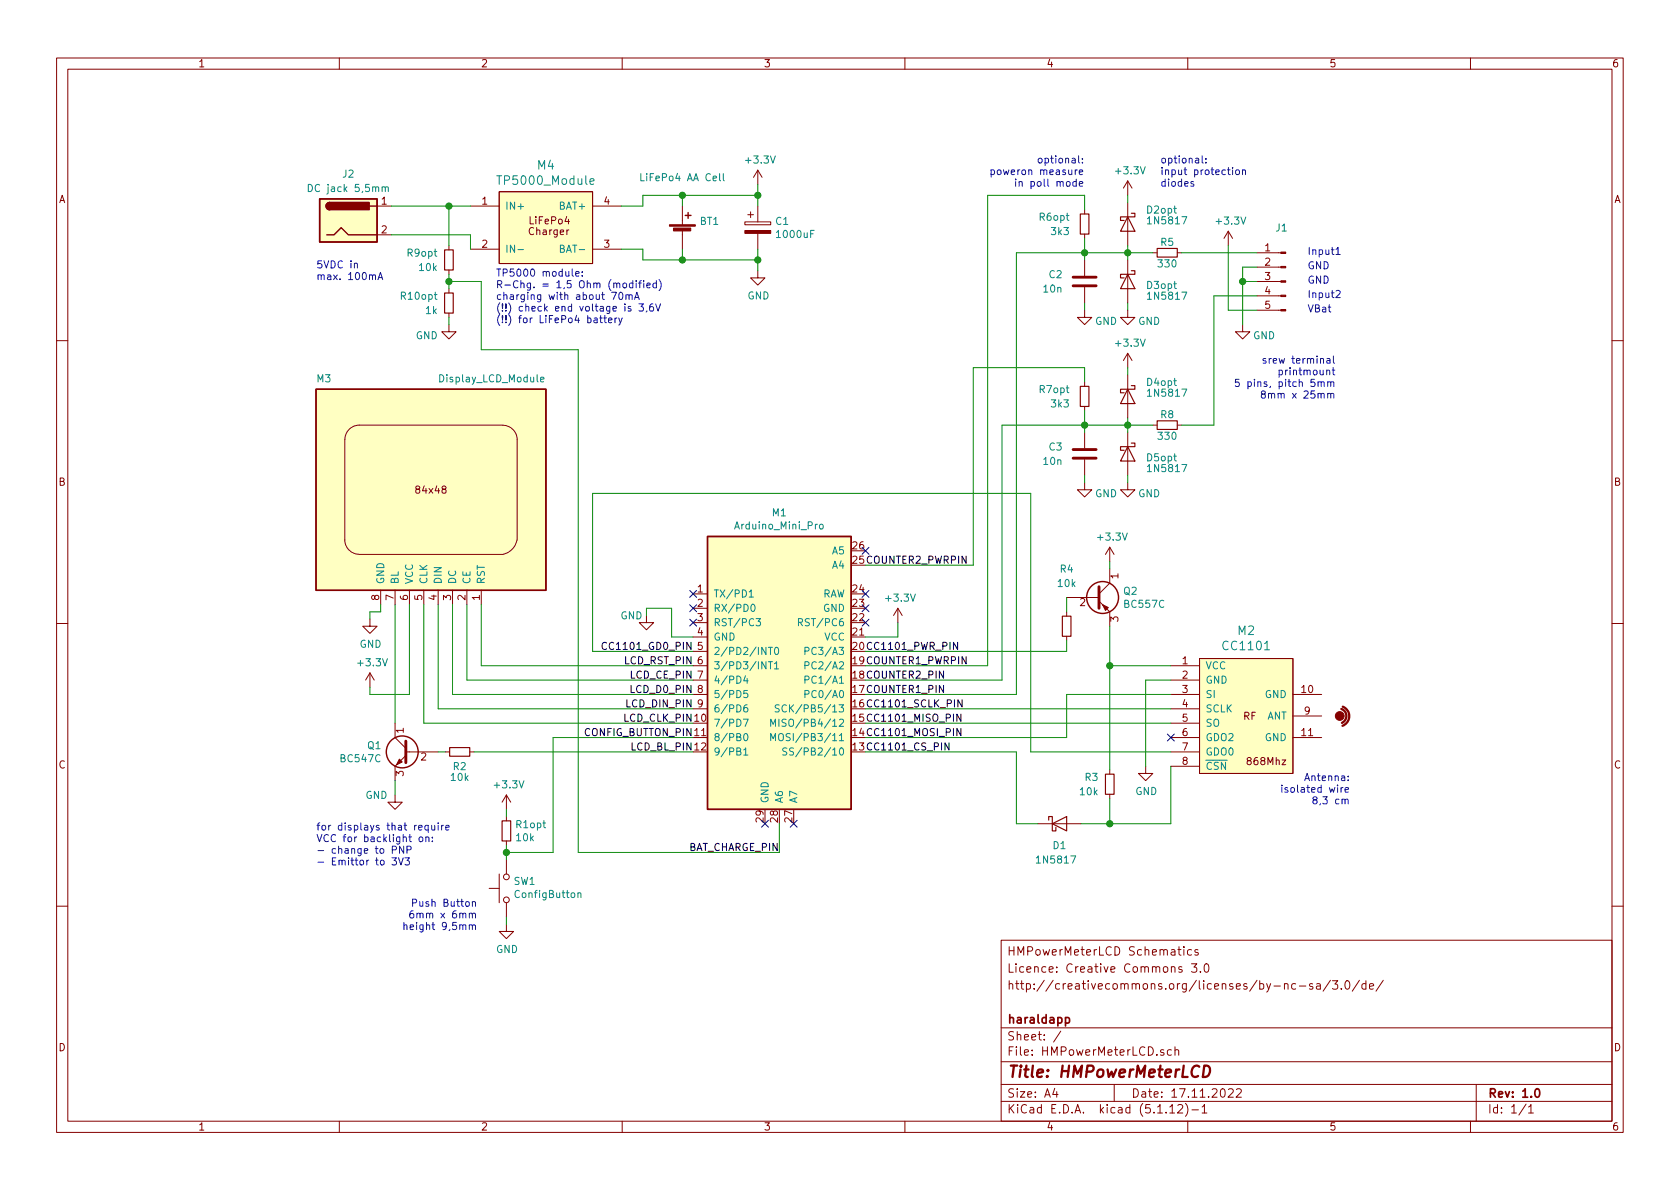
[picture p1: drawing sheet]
<svg xmlns="http://www.w3.org/2000/svg" width="297mm" height="210mm" viewBox="0 0 297 210" stroke-linecap="round" stroke-linejoin="round" font-family="sans-serif">
<g fill="none" stroke="#840000" stroke-width=".18">
<path d="M10 10.3h277v189.9h-277zM12 12.2h273v186.1h-273zM60 10.3v1.9M110 10.3v1.9M160 10.3v1.9M210 10.3v1.9M260 10.3v1.9M66.7 36.4h2.5M83.2 36.4h5.1M88.3 33.9h16.5v12.7h-16.5zM104.8 36.4h5.1M120.6 36.4v3.3"/>
<path d="M131.7 39.2h4.6v.5h-4.6zM132.2 38h1M132.7 37.5v1M134 30.1v2.5M134 36.4v2.8M134 30.1l-.8 1.3M134 30.1l.7 1.3M191.8 37.1v.7M199.4 32v2.5M199.4 35.8v7.6M199.4 32l-.8 1.3M199.4 32l.8 1.3"/>
<path d="M66.7 41.5h2.5M79.4 57.4v1.3h1.2l-1.2 1.2-1.3-1.2h1.3M79.4 43.4v.8M79.4 47.7v.8M79.4 51v.8M79.4 55.4v.7M83.2 44.1h5.1M104.8 44.1h5.1M120.6 40.8v3.3M134 47.9v1.2h1.3l-1.3 1.3-1.3-1.3h1.3M134 41.3v2.8M191.8 54.9v1.2h1.2l-1.2 1.3-1.3-1.3h1.3"/>
<path d="M191.8 41.4v.8M191.8 46v2.8M191.8 50.8v2.8M199.4 54.9v1.2h1.3l-1.3 1.3-1.3-1.3h1.3M199.4 46v7.6M203.8 44.7h.8M208.2 44.7h.7M217.2 40.9l-.8 1.3M217.2 40.9v2.5M217.2 40.9l.7 1.3M219.7 57.4v1.3h1.3l-1.3 1.2-1.3-1.2h1.3M222.2 54.9h4.3"/>
<path d="M222.2 52.3h4.3M222.2 49.8h4.3M222.2 47.2h4.3M222.2 44.7h4.3M10 60.2h2M61 77.7v17.8a2.56 2.56 0 0 0 2.5 2.5M61 77.7a2.56 2.56 0 0 1 2.5-2.5h25.4a2.6 2.6 0 0 1 2.5 2.5v17.8M191.8 67.6v.7M191.8 71.9v.7M191.8 76.4v2.8M199.4 62.5v2.5M199.4 66.3v7.6"/>
<path d="M199.4 76.4v7.7M199.4 62.5l-.8 1.2M199.4 62.5l.8 1.2M203.8 75.2h.8M208.2 75.2h.7M285 60.2h2M91.4 95.5a3.3 3.3 0 0 1-2.5 2.5h-25.4M191.8 85.3v1.3h1.2l-1.2 1.3-1.3-1.3h1.3M191.8 81.3v2.8M196.2 96.8l-.7 1.2M196.2 96.8v2.5M196.2 96.8l.8 1.2"/>
<path d="M199.4 85.3v1.3h1.3l-1.3 1.3-1.3-1.3h1.3M10 110.3h2M65.4 109.5v1.2h1.3l-1.3 1.3-1.3-1.3h1.3M65.4 119l-.8 1.3M65.4 119v2.5M65.4 119l.8 1.3M67.3 104.4v2.5M69.8 104.4v2.5M72.4 104.4v2.5M74.9 104.4v2.5M77.5 104.4v2.5M80 104.4v2.5"/>
<path d="M82.5 104.4v2.5M85.1 104.4v2.5M114.3 108.8v1.3h1.3l-1.3 1.3-1.3-1.3h1.3M122.6 105h2.5M122.6 107.6h2.5M122.6 110.1h2.5M122.6 112.6h2.5M122.6 115.2h2.5M122.6 117.7h2.5M158.7 107.6l-.7 1.2M158.7 107.6v2.5M158.7 107.6l.8 1.2"/>
<path d="M188.6 108.2v.8M188.6 112.5v.8M188.6 105.7h5.7M194.3 106.3l1.9 1.9v2.5M196.2 100.6v2.5l-1.9 1.9M207 117.7h5.1M212.1 116.5h16.5v20.3h-16.5zM285 110.3h2M69.8 127.9v2.5l2 1.9M71.8 133.6l-2 1.9v2.5M71.8 133h5.7M78.7 133h.8"/>
<path d="M83.1 133h.7M122.6 120.3h2.5M122.6 122.8h2.5M122.6 125.3h2.5M196.2 136.1v.8M202.6 135.5v1.3h1.2l-1.2 1.2-1.3-1.2h1.3M207 133h5.1M207 120.3h5.1M207 122.8h5.1M207 125.3h5.1M207 130.4h5.1M207 127.9h5.1"/>
<path d="M207 135.5h5.1M228.6 122.8h5.1M228.6 130.4h5.1M228.6 126.6h5.1M69.8 140.6v1.3h1.3l-1.3 1.2-1.2-1.2h1.2M86.5 157.1h1.8M88.3 154.6v5M89.5 140.6l-.7 1.3M89.5 140.6v2.5M89.5 144.4v.8M89.5 148.7v.8M89.5 152v2.6"/>
<path d="M89.5 159.6v2.6M89.5 140.6l.8 1.3M183.5 145.7h7.6M196.2 140.5v.7M10 160.2h2M89.5 163.4v1.3h1.3l-1.3 1.3-1.2-1.3h1.2M177 166.3h108v32h-108zM208.3 167.9h.5M208.5 167.4v1.3l.3 .2M209 171l-.4-.1-.2 .2 .1 .3 .5 .1v.4h-.6M209.3 167.4v.2M209.3 167.9v1"/>
<path d="M210.7 170.4h.9l-.5 .6 .4 .1v.7l-.2 .1-.6-.1M210.7 168l-.4-.1-.3 .3v.6l.3 .1 .4-.1M211.8 168l-.3-.1-.2 .2v.2l.5 .2v.3h-.5M212.2 171.8v.1M213 170.6l.4-.2a.94 .94 0 0 1 0 1.5l-.4-.3-.1-.6zM227.1 174.1l.2-.2 .4 .1v.9M229.1 174l-.4-.1-.3 .3v.6l.3 .1 .4-.1M229.7 174.4h1.2M232.1 174l-.4-.1-.2 .2 .1 .3 .5 .1v.3h-.6M232.8 174h.6l.1 .9M233.5 174.3l-.6 .1-.2 .2 .1 .2 .1 .1 .6-.1M235.2 173.3l-1.3 2"/>
<path d="M235.6 173.4h.9l-.5 .6 .4 .1v.7l-.2 .1-.6-.1M237.2 174.8v.1M237.9 173.6l.3-.2a.8 .8 0 0 1 .5 .8 .8 .8 0 0 1-.5 .7l-.3-.1-.1-.4zM240.4 173.3l-1.3 2M241.5 174l-.4-.1-.3 .3 .1 .6 .2 .1 .4-.1M241.5 173.4v1.5M242.1 174.4l.8-.1-.1-.3-.4-.1-.3 .2 .1 .7h.6M244.6 173.3l-1.3 2M285 160.2h2M60 198.3v1.9M110 198.3v1.9M160 198.3v1.9"/>
<path d="M177 194.8h108M177 191.8h108M177 187.8h108M177 181.8h108M186.5 192.5l-.4 1h1M186.8 193v1M187.6 182.3l-1.3 2M197 191.8v3M205.8 185.7a.37 .37 0 0 0-.6 .1l.1 .2 .5 .2v.1l-.2 .3-.4-.1M206.8 195.8l.5-.5v1.5M206.8 196.8h.9M207.1 185.7l-.4-.1-.3 .3 .1 .6 .2 .1 .4-.1"/>
<path d="M207.7 185.7h.1a.37 .37 0 0 1 .6 .1v.8M207.7 185.1v1.5M208.3 195.5l.2-.2h.3l.2 .2 .1 .3-.9 1h.9M209.6 195.1a1.71 1.71 0 0 1 0 2.3M210 198.3v1.9M210.7 196.3h1.2M212.5 195.8l.5-.5v1.5M212.5 196.8h.9M217.2 192.7l.2-.2h.4l.2 .2 .1 .3-1 1h1M218.6 192.7l.2-.2h.4l.2 .2 .1 .3-1 1h1M260 198.3v1.9M261 191.8v6.5"/>
<path d="M269.8 195.2l-1.2 2M270.3 195.8l.4-.5v1.5M270.3 196.8h.8"/>
<circle cx="89.5" cy="159.1" r=".51"/>
<circle cx="89.5" cy="155.1" r=".51"/>
</g>
<path d="M188.4 180l.4-.1 .3 .3-.1 .6h-.6M271.5 192.7l.2-.2a.81 .81 0 0 1 .6 .6 .81 .81 0 0 1-.3 .8l-.1 .1a.79 .79 0 0 1-.4-1.3z" fill="none" stroke="#840000" stroke-width=".3"/>
<path d="M237.2 125.4a1.32 1.32 0 0 1 .9 1.2 1.32 1.32 0 0 1-.8 1.2M237.4 125a1.81 1.81 0 0 1 1.2 1.7 1.81 1.81 0 0 1-1.2 1.6M212.9 188.4h.5a.95 .95 0 0 1 .4 1.6 .9 .9 0 0 1-1.1 .4z" fill="none" stroke="#840000" stroke-width=".41"/>
<g fill="#840000" stroke="#840000" stroke-width=".18">
<path d="M226.5 54.7h.8v.3h-.8z"/>
<path d="M226.5 52.2h.8v.2h-.8z"/>
<path d="M226.5 49.7h.8v.2h-.8z"/>
<path d="M226.5 47.1h.8v.3h-.8z"/>
<path d="M226.5 44.6h.8v.2h-.8z"/>
<path d="M70.6 134.2l.5 .5-1 .5z"/>
<path d="M131.7 40.8h4.6v.5h-4.6z"/>
<path d="M118.4 39.7h4.5v.3h-4.5z"/>
<path d="M119.1 40.3h3v.5h-3z"/>
<path d="M194.9 106.9l1.1 .5-.5 .5z"/>
<circle cx="236.9" cy="126.6" r=".77"/>
</g>
<g fill="none" stroke="#840000" stroke-width=".2">
<path d="M191 37.8h1.5v3.6h-1.5zM199.4 38.3l1.3 2.6h-2.6zM200 37.7h.7v.6h-2.6v.7h.7M78.6 51.8h1.5v3.6h-1.5zM78.6 44.2h1.5v3.5h-1.5zM199.4 48.5l1.3 2.5h-2.6zM200 47.9h.7v.6h-2.6v.6h.7M204.6 43.9h3.6v1.6h-3.6zM191 68.3h1.5v3.6h-1.5zM199.4 68.8l1.3 2.6h-2.6zM199.4 79l1.3 2.5h-2.6zM200 68.2h.7v.6h-2.6v.7h.7"/>
<path d="M200 78.4h.7v.6h-2.6v.6h.7M204.6 74.4h3.6v1.5h-3.6zM187.8 109h1.6v3.5h-1.6zM79.5 132.2h3.6v1.5h-3.6zM195.5 136.9h1.5v3.6h-1.5zM88.8 145.2h1.5v3.5h-1.5zM185.4 145v-.6h.7v2.5h.6v-.6M186.1 145.7l2.5-1.3v2.5z"/>
</g>
<g fill="none" stroke="#008484" stroke-width=".18">
<path d="M54.5 32.6a.64 .64 0 0 1 .7 .6 .64 .64 0 0 1-.7 .7zM67.6 33.2l.1-.2 .3 .1 .1 .8M68.1 33.2l.2-.2 .3 .1 .1 .8M104.3 32.1l.7-.2v-.2l-.5-.1-.2 .2 .1 .7h.6M113.3 30.7v1.3h.6M127.2 30.7v1.1l.2 .2M127.9 30.7v1.1l.2 .2M91.6 44.1h1M95.6 67.1l.6-.1-.1-.3h-.3l-.2 .2v.6h.5M145 92.8l.3-.1 .2 .1-.1 .7h-.3l-.2-.2zM131.8 119.5l-.3 .9h.8M132.1 120v.8"/>
<path d="M132.5 104.7l.3-.4v1.3M132.5 105.6h.7M132.9 107l.2-.1a.67 .67 0 0 1 .4 .6 .67 .67 0 0 1-.4 .6l-.3-.2v-.3zM133.7 109.4h.8l-.5 .5 .4 .1 .1 .4-.3 .3-.5-.2M135.8 114.5h.8M135.8 117h.8M136.2 114.5v1.2M136.2 117v1.3M136.9 117.4l.4-.4v1.3M136.9 118.3h.8M137.1 114.6l.1-.1a.67 .67 0 0 1 .5 .6 .67 .67 0 0 1-.5 .6l-.3-.4zM141.2 110.1l.6-.1v-.5l-.1-.1h-.5v1.3"/>
<path d="M141.5 110.1l.4 .6M142.3 117.7l.6-.1 .2-.2-.1-.3-.2-.1h-.5v1.3M142.3 115.1h.6l.2-.2-.1-.3-.2-.1h-.5v1.2M131.4 127.2h.9l-.6 1.2M131.5 132.6l.4-.3v1.2M131.5 133.5h.7M131.7 129.8l.1-.1a.67 .67 0 0 1 .4 .6 .67 .67 0 0 1-.4 .7 .83 .83 0 0 1-.1-1.2zM132.1 124.6l-.4 .2-.2 .4v.6l.2 .1h.4l.1-.2-.1-.5-.4-.1-.2 .3M132.2 122.1h-.7v.6l.5-.1 .2 .2v.3l-.2 .3-.5-.2M136.3 131v-1.3l.4 .9 .4-.9v1.3M136.3 128.4v-1.2l.4 .9 .4-.9v1.2M137.7 129.9a.45 .45 0 0 1 .8 0 .88 .88 0 0 1-.3 1.1l-.4-.1a1.07 1.07 0 0 1-.1-1z"/>
<path d="M137.7 127.2v1.2M137.8 124.7l-.5-.1-.2 .2v.3l.6 .3 .1 .3-.3 .2h-.4M139 124.8a.6 .6 0 0 0-.8 .4 .6 .6 0 0 0 .6 .7l.2-.1M139.1 132.3h-.5l-.1 .1-.1 .2 .1 .2 .5 .2 .1 .3-.2 .2h-.5M140.3 132.3h-.5l-.2 .1v.3l.6 .3 .1 .3-.2 .2h-.5M142.3 122.8l.6-.1 .2-.2-.1-.3-.2-.1h-.5v1.3M142.3 120.2h.6l.2-.2-.1-.3-.2-.1h-.5v1.2M102.2 158l.2-.1h.3v.8M102.2 157.9v.8"/>
</g>
<path d="M189.7 50.5h4.1M189.7 49h4.1M189.7 79.5h4.1M189.7 81h4.1M194.3 103.8v3.8M71.8 131.1v3.8" fill="none" stroke="#840000" stroke-width=".51"/>
<g fill="none" stroke="#840000" stroke-width=".25">
<path d="M56.5 35.2h10.2v7.6h-10.2zM58.3 35.8a.63 .63 0 0 0-.6 .6 .63 .63 0 0 0 .6 .7M65.4 36.4h1.3M121.2 38.1h1M121.7 37.6v1M57.8 41.5h1.3l1.2-1.2 1.3 1.2h5.1M55.9 68.8h40.6v35.6h-40.6zM125.1 94.9h25.4v48.2h-25.4z"/>
<circle cx="194.9" cy="105.7" r="2.82"/>
<circle cx="71.1" cy="133" r="2.82"/>
</g>
<g fill="#ffffc2" stroke="#ffffc2" stroke-width=".18">
<path d="M125.1 94.9h25.4v48.2h-25.4z"/>
<path d="M212.1 116.5h16.5v20.3h-16.5z"/>
<path d="M55.9 68.8h40.6v35.6h-40.6z"/>
<path d="M56.5 35.2h10.2v7.6h-10.2z"/>
<path d="M88.3 33.9h16.5v12.7h-16.5z"/>
</g>
<g fill="#840000" stroke="#840000" stroke-width=".25">
<path d="M57.8 36l.5-.2v1.3a.64 .64 0 0 1-.6-.4 .64 .64 0 0 1 .1-.7z"/>
<path d="M58.3 35.8h7v1.3h-7z"/>
</g>
<g fill="none" stroke="#008400" stroke-width=".18">
<path d="M69.2 36.4h14M79.4 36.4v7M120.6 34.5v1.9M134 34.5h-20.3v1.9h-3.8M134 32.6v3.8M191.8 37.1v-2.6h-17.2v83.2h-21.6M199.4 34.5v1.3M69.2 41.5h14v2.6M79.4 49.8h5.7v12h17.1v88.9h35.6v-5M79.4 48.5v2.5M79.4 56.1v1.3M109.9 44.1h3.8v1.9h20.3"/>
<path d="M120.6 44.1v1.9M134 44.1v3.8M191.8 42.2v3.8M191.8 53.6v1.3M199.4 43.4v2.6M199.4 53.6v1.3M203.8 44.7h-24.1v78.1h-26.7M208.9 44.7h13.3M217.2 43.4v11.5h5M219.7 49.8h2.5M222.2 52.3h-7.6v22.9h-5.7M222.2 47.2h-2.5v10.2"/>
<path d="M191.8 67.6v-2.6h-19.7v34.9h-19.1M191.8 72.6v3.8M199.4 65v1.3M199.4 73.9v2.5M203.8 75.2h-26.6v45.1h-24.2M191.8 84.1v1.2M196.2 99.3v1.3M199.4 84.1v1.2M67.3 106.9v1.3h-1.9v1.3M69.8 106.9v21M72.4 106.9v15.9h-7v-1.3M74.9 106.9v21h47.7"/>
<path d="M77.5 106.9v18.4h45.1M80 106.9v15.9h42.6M82.5 106.9v13.4h40.1M85.1 106.9v10.8h37.5M114.3 108.8v-1.2h4.4v5h3.9M122.6 115.2h-17.8v-28h77.4v45.8h24.8M158.7 110.1v2.5h-5.7M188.6 113.3v1.9h-35.6M188.6 105.7v2.5M196.2 117.7h10.8M196.2 110.7v25.4M69.8 138v2.6"/>
<path d="M77.5 133h1.2M83.8 133h38.8M122.6 130.4h-24.8v20.3h-8.3M153 133h26.7v12.7h3.8M153 127.9h54M153 125.3h54M207 135.5v10.2h-15.9M207 120.3h-4.4v15.2M207 122.8h-18.4v7.6h-35.6M89.5 143.1v1.3M89.5 149.5v2.5M196.2 141.2v4.5"/>
<path d="M89.5 162.2v1.2"/>
</g>
<path d="M107.2 113.7a.51 .51 0 0 0-.6 0 .51 .51 0 0 0-.1 .6 .46 .46 0 0 0 .2 .5 .46 .46 0 0 0 .5-.1M169.3 113.6v1.3l-.7-1.3v1.3M167.8 131.4v1.2l-.7-1.2v1.2M169.9 126.3v1.3l-.7-1.3v1.3M169.9 128.8v1.3l-.7-1.3v1.3M170.1 123.7v1.3l-.7-1.3v1.3" fill="none" stroke="#000" stroke-width=".18"/>
<g fill="none" stroke="#0000c2" stroke-width=".18">
<path d="M175.2 30.1l.4-.1 .2 .3-.1 .5h-.5M175.2 30v1.3M179.6 32.1v.8M180.2 32.2l.2-.1 .3 .1v.7M180.2 32.1v.8M183.7 28h.3l.3 .2-.2 .6h-.3l-.2-.2zM190.8 30.4l.6-.1v-.2l-.4-.1-.2 .2 .1 .6h.5M211 32.2l-.3-.1-.2 .2 .1 .2 .4 .1v.3h-.5M212.5 27.6v1l.2 .2M213.2 28.7v.1M213.2 28v.2M217.9 29.6v.1"/>
<path d="M217.9 30v.9M218.6 30.1l.3-.1 .3 .3-.2 .5-.3 .1-.2-.2zM219.7 30.2l.2-.2 .3 .1v.8M219.7 30v.9M62.7 46.7l.1-.1h.3l.1 .8M66.8 49.4l.5-1.2 .4 1.2M67 49.1h.6M101.2 47.6v1.1l.2 .1M101.8 48.4l.6-.1-.1-.2-.3-.1-.2 .2 .1 .6h.4M102.9 48.7v.1M102.9 48.1v.1M106 56.2h.5"/>
<path d="M106.2 55.8v1.1l.3 .2M106.8 56.2h.4M106.9 55.8v1.1l.3 .2M107.6 56.6l.6-.1-.1-.2-.3-.1-.2 .2v.6h.5M108.1 51.7h.9l-.6 1.3M108.7 56.2v.9M109.1 56.2l-.4 .3M109.4 56.2l.3 .9M109.5 51.8l.2-.1a.67 .67 0 0 1 .5 .6 .67 .67 0 0 1-.5 .7l-.3-.5zM110 56.2l-.4 1.2-.2 .1M110.7 52.2l.1-.1 .4 .1v.8M110.7 52.1v.9"/>
<path d="M111.2 52.3l.2-.2 .3 .1 .1 .8M111.5 54.2h-.3l-.2 .2 .1 .1 .4 .2v.3h-.5M111.9 50.1h-.4l-.2 .2 .1 .5h.5M111.9 49.6v1.3M112.2 53l.4-1.3 .4 1.3M112.3 52.6h.6M112.5 49.6v.2M112.5 50.1v.8M112.9 50.1h.5M113 53.7h.8l-.5 .5 .4 .2 .1 .4-.3 .2-.5-.1M113.4 49.6l-.3 .2v1.1M113.8 49.6v.2"/>
<path d="M113.8 50.1v.8M114.4 50.5l.6-.1-.1-.3h-.3l-.2 .1v.6h.5M114.4 55l-.2 .2M115.4 53.7l-.3 .1a.87 .87 0 0 0 0 1.2l.4-.1v-.5l-.4-.2-.2 .3M115.9 53.7l.5 1.3 .4-1.3M116.1 50.1h-.4l-.3 .2 .2 .5h.5M116.1 49.6v1.3M116.5 49.4a1.4 1.4 0 0 1 0 2M236.2 51.5l.5-.1 .3 .3-.8 .9h.8M236.2 44.1l.4-.4v1.3M236.2 45h.8M219.1 67.1h-.6l-.1 .6 .2-.1h.4l.1 .6-.2 .1-.5-.1"/>
<path d="M220.6 67.6l.4-.1 .3 .2-.2 .6h-.5M220.6 67.5v1.3M223.2 69.7l-.1-.1v-.3l.1-.2 .4 .1 .1 .4-.6 .1-.1 .2v.3l.2 .2h.4l.1-.2v-.4l-.2-.1M223.8 63.4h-.3l-.2 .2 .1 .1 .4 .2v.3h-.5M224.3 69.7l.2-.1h.3v.8M224.3 69.6v.8M226.2 65.5h.3l.2 .2-.1 .5h-.4M226.2 65.5v1.2M235.3 67.7l.2-.2 .3 .1v.7M235.5 65.5h.5M235.7 65v1.1l.3 .2M235.8 63v1.1l.1 .1"/>
<path d="M226.6 138.8v.2M226.6 139.3v.8M227.7 139.3h-.3l-.2 .1 .1 .2 .4 .1v.3h-.5M237.8 139.7l.6-.1v-.3h-.4l-.2 .1 .1 .6h.5M69.3 151.7h.8l-.4 .5 .3 .1 .1 .4-.3 .3-.5-.2M69.4 150.3l.6-.1 .1-.1-.1-.3-.2-.2h-.4v1.3M70.5 151.7l.4 1.3 .4-1.3M71.4 149.6v1.3l-.8-1.3v1.3M71.6 151.7h.8l-.4 .5 .3 .1v.5l-.1 .2-.6-.2M72 150.3l.6-.1v-.4l-.1-.2h-.5v1.3M72.9 159.7l.7-.1v-.5l-.2-.1h-.5v1.3M74.1 148.1l.2-.1 .4 .1 .1 .5-.2 .2h-.3l-.2-.1z"/>
<path d="M75.3 148.1l.2-.1 .3 .1v.7M75.3 148v.8M75.7 146l-.3-.1-.3 .3 .1 .5h.5M75.7 145.9v1.3M76.3 145.9l.1 .8 .3 .1 .2-.1M76.5 148.7v.1M76.5 148.1v.1M76.9 145.9v.9M77.5 145.5v.1M77.5 145.9v.9M78.1 145.9v.9M78.4 145.9l-.3 .3"/>
<path d="M78.8 146.3l.6-.1-.1-.2-.3-.1-.2 .2 .1 .6h.4M232.4 141.4l-.3-.2 .1-.2 .2-.1 .4 .1v.3l-.5 .2-.2 .2v.2l.3 .3 .3-.1 .2-.2-.1-.4-.2-.1M71.4 163.7l.2-.2 .3 .1 .1 .8M71.4 163.1v1.3M72.5 164l.6-.2v-.2l-.4-.1-.2 .2 .1 .6h.5M73.1 161.1h-.3a.79 .79 0 0 0-.1 1.2l.4-.1v-.5l-.4-.2-.3 .3"/>
</g>
<g fill="#008400" stroke="#008400" stroke-width=".25">
<circle cx="134" cy="46" r=".51"/>
<circle cx="199.4" cy="44.7" r=".51"/>
<circle cx="196.2" cy="117.7" r=".51"/>
<circle cx="191.8" cy="44.7" r=".51"/>
<circle cx="196.2" cy="145.7" r=".51"/>
<circle cx="79.4" cy="49.8" r=".51"/>
<circle cx="134" cy="34.5" r=".51"/>
<circle cx="199.4" cy="75.2" r=".51"/>
<circle cx="191.8" cy="75.2" r=".51"/>
<circle cx="89.5" cy="150.7" r=".51"/>
<circle cx="219.7" cy="49.8" r=".51"/>
<circle cx="120.7" cy="34.5" r=".51"/>
<circle cx="79.4" cy="36.4" r=".51"/>
<circle cx="120.7" cy="46" r=".51"/>
</g>
<g fill="none" stroke="#000084" stroke-width=".18">
<path d="M152.4 96.8l1.2 1.2M153.6 96.8l-1.2 1.2M121.9 109.5l1.3 1.2M121.9 107l1.3 1.2M121.9 104.4l1.3 1.2M123.2 109.5l-1.3 1.2M123.2 107l-1.3 1.2M123.2 104.4l-1.3 1.2M152.4 104.4l1.2 1.2M152.4 109.5l1.2 1.2M152.4 107l1.2 1.2M153.6 104.4l-1.2 1.2"/>
<path d="M153.6 109.5l-1.2 1.2M153.6 107l-1.2 1.2M206.4 129.8l1.2 1.2M207.6 129.8l-1.2 1.2M134.6 145.1l1.3 1.2M135.9 145.1l-1.3 1.2M139.7 145.1l1.2 1.2M140.9 145.1l-1.2 1.2"/>
</g>
<text font-size="2.8" fill="#840000" x="178" y="190.5">Title: HMPowerMeterLCD</text>
<g font-size="2.1" fill="#008484">
<text x="95" y="30">M4</text>
<text x="88.5" y="32.7">TP5000_Module</text>
<text x="218.9" y="112.3">M2</text>
<text x="216.5" y="115">CC1101</text>
</g>
<g font-size="2.1" fill="#840000">
<text x="178" y="172">Licence: Creative Commons 3.0</text>
<text x="178" y="169">HMPowerMeterLCD Schematics</text>
<text x="178" y="175">http://creativecommons.org/licenses/by-nc-sa/3.0/de/</text>
<text x="178" y="184">Sheet: /</text>
<text x="178" y="181">haraldapp</text>
<text x="178" y="186.7">File: HMPowerMeterLCD.sch</text>
<text x="178" y="196.9">KiCad E.D.A. kicad (5.1.12)-1</text>
<text x="178" y="194.1">Size: A4</text>
<text x="200" y="194.1">Date: 17.11.2022</text>
<text x="263" y="194.1">Rev: 1.0</text>
<text x="263" y="196.9">Id: 1/1</text>
</g>
<g font-size="1.8" fill="#840000">
<text x="35" y="11.9">1</text>
<text x="85" y="11.9">2</text>
<text x="135" y="11.9">3</text>
<text x="185" y="11.9">4</text>
<text x="235" y="11.9">5</text>
<text x="285" y="11.9">6</text>
<text x="10.4" y="35.9">A</text>
<text x="285.4" y="35.9">A</text>
<text x="67.5" y="36.2">1</text>
<text x="67.5" y="41.3">2</text>
<text x="85.2" y="36.2">1</text>
<text x="93.6" y="41.6">Charger</text>
<text x="93.7" y="39.7">LiFePo4</text>
<text x="106.8" y="36.2">4</text>
<text x="85.2" y="43.8">2</text>
<text x="106.8" y="43.8">3</text>
<text x="223.7" y="44.4">1</text>
<text x="223.7" y="47">2</text>
<text x="223.7" y="49.5">3</text>
<text x="223.7" y="52.1">4</text>
<text x="223.7" y="54.6">5</text>
<text x="10.4" y="85.9">B</text>
<text x="73.7" y="87.3">84x48</text>
<text x="285.4" y="85.9">B</text>
<text x="150.8" y="97.1">26</text>
<text x="67.1" y="106.1" transform="rotate(-90 67.1 106.1)">8</text>
<text x="69.6" y="106.1" transform="rotate(-90 69.6 106.1)">7</text>
<text x="72.1" y="106.1" transform="rotate(-90 72.1 106.1)">6</text>
<text x="74.7" y="106.1" transform="rotate(-90 74.7 106.1)">5</text>
<text x="77.2" y="106.1" transform="rotate(-90 77.2 106.1)">4</text>
<text x="79.8" y="106.1" transform="rotate(-90 79.8 106.1)">3</text>
<text x="82.3" y="106.1" transform="rotate(-90 82.3 106.1)">2</text>
<text x="84.8" y="106.1" transform="rotate(-90 84.8 106.1)">1</text>
<text x="123.3" y="104.8">1</text>
<text x="123.3" y="107.3">2</text>
<text x="150.8" y="107.3">23</text>
<text x="150.8" y="104.8">24</text>
<text x="191" y="107.2">2</text>
<text x="197.7" y="102.3" transform="rotate(-90 197.7 102.3)">1</text>
<text x="123.3" y="109.8">3</text>
<text x="123.3" y="112.4">4</text>
<text x="150.8" y="112.4">21</text>
<text x="150.8" y="109.8">22</text>
<text x="197.7" y="110" transform="rotate(-90 197.7 110)">3</text>
<text x="209.1" y="117.5">1</text>
<text x="209.1" y="120">2</text>
<text x="209.1" y="122.5">3</text>
<text x="209.1" y="125.1">4</text>
<text x="230.2" y="122.5">10</text>
<text x="71.4" y="129.6" transform="rotate(-90 71.4 129.6)">1</text>
<text x="209.1" y="127.6">5</text>
<text x="209.1" y="130.2">6</text>
<text x="219.8" y="127.3">RF</text>
<text x="230.2" y="130.2">11</text>
<text x="230.7" y="126.4">9</text>
<text x="10.4" y="135.9">C</text>
<text x="71.4" y="137.3" transform="rotate(-90 71.4 137.3)">3</text>
<text x="74.4" y="134.5">2</text>
<text x="209.1" y="132.7">7</text>
<text x="209.1" y="135.2">8</text>
<text x="220.7" y="135.3">868Mhz</text>
<text x="285.4" y="135.9">C</text>
<text x="135" y="145.4" transform="rotate(-90 135 145.4)">29</text>
<text x="137.5" y="145.4" transform="rotate(-90 137.5 145.4)">28</text>
<text x="140.1" y="145.4" transform="rotate(-90 140.1 145.4)">27</text>
<text x="10.4" y="185.9">D</text>
<text x="285.4" y="185.9">D</text>
<text x="35" y="199.9">1</text>
<text x="85" y="199.9">2</text>
<text x="135" y="199.9">3</text>
<text x="185" y="199.9">4</text>
<text x="235" y="199.9">5</text>
<text x="285" y="199.9">6</text>
</g>
<g font-size="1.8" fill="#008484">
<text x="132" y="28.9">+3.3V</text>
<text x="55.3" y="34">DC jack 5,5mm</text>
<text x="60.6" y="31.4">J2</text>
<text x="113.8" y="32">LiFePo4 AA Cell</text>
<text x="197.4" y="30.8">+3.3V</text>
<text x="89.3" y="37.1">IN+</text>
<text x="99.1" y="37.1">BAT+</text>
<text x="123.8" y="39.8">BT1</text>
<text x="137.2" y="39.8">C1</text>
<text x="183.9" y="39">R6opt</text>
<text x="186" y="41.6">3k3</text>
<text x="202.9" y="37.8">D2opt</text>
<text x="203.2" y="39.7">1N5817</text>
<text x="215.2" y="39.7">+3.3V</text>
<text x="225.6" y="40.9">J1</text>
<text x="72.1" y="45.4">R9opt</text>
<text x="74.2" y="47.9">10k</text>
<text x="89.3" y="44.7">IN-</text>
<text x="99.5" y="44.7">BAT-</text>
<text x="137.5" y="42.1">1000uF</text>
<text x="204.9" y="47.3">330</text>
<text x="205.3" y="43.5">R5</text>
<text x="71" y="53">R10opt</text>
<text x="132.2" y="53">GND</text>
<text x="184.6" y="51.7">10n</text>
<text x="185.5" y="49.2">C2</text>
<text x="202.9" y="51.1">D3opt</text>
<text x="203.2" y="53">1N5817</text>
<text x="73.5" y="60">GND</text>
<text x="75.3" y="55.5">1k</text>
<text x="193.6" y="57.4">GND</text>
<text x="201.2" y="57.4">GND</text>
<text x="221.6" y="60">GND</text>
<text x="197.4" y="61.3">+3.3V</text>
<text x="56.1" y="67.6">M3</text>
<text x="77.9" y="67.6">Display_LCD_Module</text>
<text x="183.9" y="69.5">R7opt</text>
<text x="202.9" y="68.2">D4opt</text>
<text x="203.2" y="70.1">1N5817</text>
<text x="186" y="72.1">3k3</text>
<text x="204.9" y="77.8">330</text>
<text x="205.3" y="74">R8</text>
<text x="184.6" y="82.2">10n</text>
<text x="185.5" y="79.7">C3</text>
<text x="202.9" y="81.6">D5opt</text>
<text x="203.2" y="83.5">1N5817</text>
<text x="193.6" y="87.9">GND</text>
<text x="201.2" y="87.9">GND</text>
<text x="130.2" y="93.6">Arduino_Mini_Pro</text>
<text x="136.6" y="91.3">M1</text>
<text x="194.3" y="95.6">+3.3V</text>
<text x="147.2" y="100.6">A4</text>
<text x="147.2" y="98">A5</text>
<text x="187.5" y="101.3">R4</text>
<text x="67.9" y="103.4" transform="rotate(-90 67.9 103.4)">GND</text>
<text x="70.5" y="103.4" transform="rotate(-90 70.5 103.4)">BL</text>
<text x="73" y="103.4" transform="rotate(-90 73 103.4)">VCC</text>
<text x="75.6" y="103.4" transform="rotate(-90 75.6 103.4)">CLK</text>
<text x="78.1" y="103.4" transform="rotate(-90 78.1 103.4)">DIN</text>
<text x="80.6" y="103.4" transform="rotate(-90 80.6 103.4)">DC</text>
<text x="83.2" y="103.4" transform="rotate(-90 83.2 103.4)">CE</text>
<text x="85.7" y="103.4" transform="rotate(-90 85.7 103.4)">RST</text>
<text x="126.1" y="105.7">TX/PD1</text>
<text x="145.3" y="105.7">RAW</text>
<text x="156.8" y="106.4">+3.3V</text>
<text x="187.1" y="103.8">10k</text>
<text x="198.7" y="105.2">Q2</text>
<text x="198.9" y="107.5">BC557C</text>
<text x="109.7" y="109.5">GND</text>
<text x="126.1" y="108.2">RX/PD0</text>
<text x="126.1" y="110.7">RST/PC3</text>
<text x="126.1" y="113.3">GND</text>
<text x="142" y="110.7">RST/PC6</text>
<text x="145.5" y="108.2">GND</text>
<text x="145.7" y="113.3">VCC</text>
<text x="63.4" y="117.8">+3.3V</text>
<text x="63.6" y="114.5">GND</text>
<text x="126.1" y="115.8">2/PD2/INT0</text>
<text x="126.1" y="118.4">3/PD3/INT1</text>
<text x="143.3" y="118.4">PC2/A2</text>
<text x="143.3" y="115.8">PC3/A3</text>
<text x="213.1" y="118.4">VCC</text>
<text x="126.1" y="120.9">4/PD4</text>
<text x="126.1" y="123.4">5/PD5</text>
<text x="126.1" y="126">6/PD6</text>
<text x="139.3" y="126">SCK/PB5/13</text>
<text x="143.3" y="123.4">PC0/A0</text>
<text x="143.3" y="120.9">PC1/A1</text>
<text x="213.1" y="120.9">GND</text>
<text x="213.1" y="123.4">SI</text>
<text x="213.1" y="126">SCLK</text>
<text x="223.6" y="123.4">GND</text>
<text x="126.1" y="128.5">7/PD7</text>
<text x="126.1" y="131.1">8/PB0</text>
<text x="138.6" y="131.1">MOSI/PB3/11</text>
<text x="138.6" y="128.5">MISO/PB4/12</text>
<text x="213.1" y="128.5">SO</text>
<text x="213.1" y="131.1">GDO2</text>
<text x="223.6" y="131.1">GND</text>
<text x="224" y="127.2">ANT</text>
<text x="60.4" y="134.8">BC547C</text>
<text x="65" y="132.5">Q1</text>
<text x="80.2" y="136.2">R2</text>
<text x="126.1" y="133.6">9/PB1</text>
<text x="140.7" y="133.6">SS/PB2/10</text>
<text x="213.1" y="133.6">GDO0</text>
<text x="213.1" y="136.1">CSN</text>
<text x="64.6" y="141.3">GND</text>
<text x="79.8" y="138.1">10k</text>
<text x="87.6" y="139.4">+3.3V</text>
<text x="135.9" y="142.1" transform="rotate(-90 135.9 142.1)">GND</text>
<text x="138.4" y="142.1" transform="rotate(-90 138.4 142.1)">A6</text>
<text x="141" y="142.1" transform="rotate(-90 141 142.1)">A7</text>
<text x="191" y="140.6">10k</text>
<text x="191.9" y="138.1">R3</text>
<text x="200.7" y="140.6">GND</text>
<text x="91.4" y="146.5">R1opt</text>
<text x="91.4" y="148.8">10k</text>
<text x="183.6" y="152.7">1N5817</text>
<text x="186.2" y="150.2">D1</text>
<text x="90.9" y="156.5">SW1</text>
<text x="91.3" y="158.8">ConfigButton</text>
<text x="87.7" y="168.5">GND</text>
</g>
<g font-size="1.8" fill="#0000c2">
<text x="184.3" y="28.9">optional:</text>
<text x="205.1" y="28.9">optional:</text>
<text x="176.6" y="31">poweron measure</text>
<text x="181.4" y="33">in poll mode</text>
<text x="205.1" y="31">input protection</text>
<text x="205.1" y="33">diodes</text>
<text x="55.9" y="47.5">5VDC in</text>
<text x="231.1" y="47.6">GND</text>
<text x="231.1" y="45.1">Input1</text>
<text x="55.9" y="49.5">max. 100mA</text>
<text x="87.6" y="48.9">TP5000 module:</text>
<text x="87.6" y="51">R-Chg. = 1,5 Ohm (modified)</text>
<text x="87.6" y="53">charging with about 70mA</text>
<text x="231.1" y="52.7">Input2</text>
<text x="231.1" y="50.2">GND</text>
<text x="87.6" y="55.1">(!!) check end voltage is 3,6V</text>
<text x="87.6" y="57.1">(!!) for LiFePo4 battery</text>
<text x="231.1" y="55.2">VBat</text>
<text x="224.8" y="64.3">srew terminal</text>
<text x="221.3" y="68.4">5 pins, pitch 5mm</text>
<text x="225" y="70.5">8mm x 25mm</text>
<text x="226.9" y="66.4">printmount</text>
<text x="228" y="140.2">isolated wire</text>
<text x="231.1" y="138.1">Antenna:</text>
<text x="233.2" y="142.2">8,3 cm</text>
<text x="55.9" y="146.9">for displays that require</text>
<text x="55.9" y="148.9">VCC for backlight on:</text>
<text x="55.9" y="151">- change to PNP</text>
<text x="55.9" y="153">- Emittor to 3V3</text>
<text x="73.9" y="160.3">Push Button</text>
<text x="73.1" y="164.5">height 9,5mm</text>
<text x="74.2" y="162.4">6mm x 6mm</text>
</g>
<g font-size="1.8">
<text x="150.8" y="99.7">25COUNTER2_PWRPIN</text>
<text x="107.5" y="114.9">CC1101_GD0_PIN 5</text>
<text x="110.5" y="117.5">LCD_RST_PIN 6</text>
<text x="150.8" y="117.5">19COUNTER1_PWRPIN</text>
<text x="150.8" y="114.9">20CC1101_PWR_PIN</text>
<text x="110.9" y="125.1">LCD_DIN_PIN 9</text>
<text x="111.6" y="120">LCD_CE_PIN 7</text>
<text x="111.7" y="122.5">LCD_D0_PIN 8</text>
<text x="150.8" y="125.1">16CC1101_SCLK_PIN</text>
<text x="150.8" y="122.5">17COUNTER1_PIN</text>
<text x="150.8" y="120">18COUNTER2_PIN</text>
<text x="103.4" y="130.2">CONFIG_BUTTON_PIN 11</text>
<text x="110.4" y="127.6">LCD_CLK_PIN 10</text>
<text x="150.8" y="130.2">14CC1101_MOSI_PIN</text>
<text x="150.8" y="127.6">15CC1101_MISO_PIN</text>
<text x="111.7" y="132.7">LCD_BL_PIN 12</text>
<text x="150.8" y="132.7">13CC1101_CS_PIN</text>
<text x="121.6" y="150.5">BAT_CHARGE_PIN</text>
</g>
</svg>
